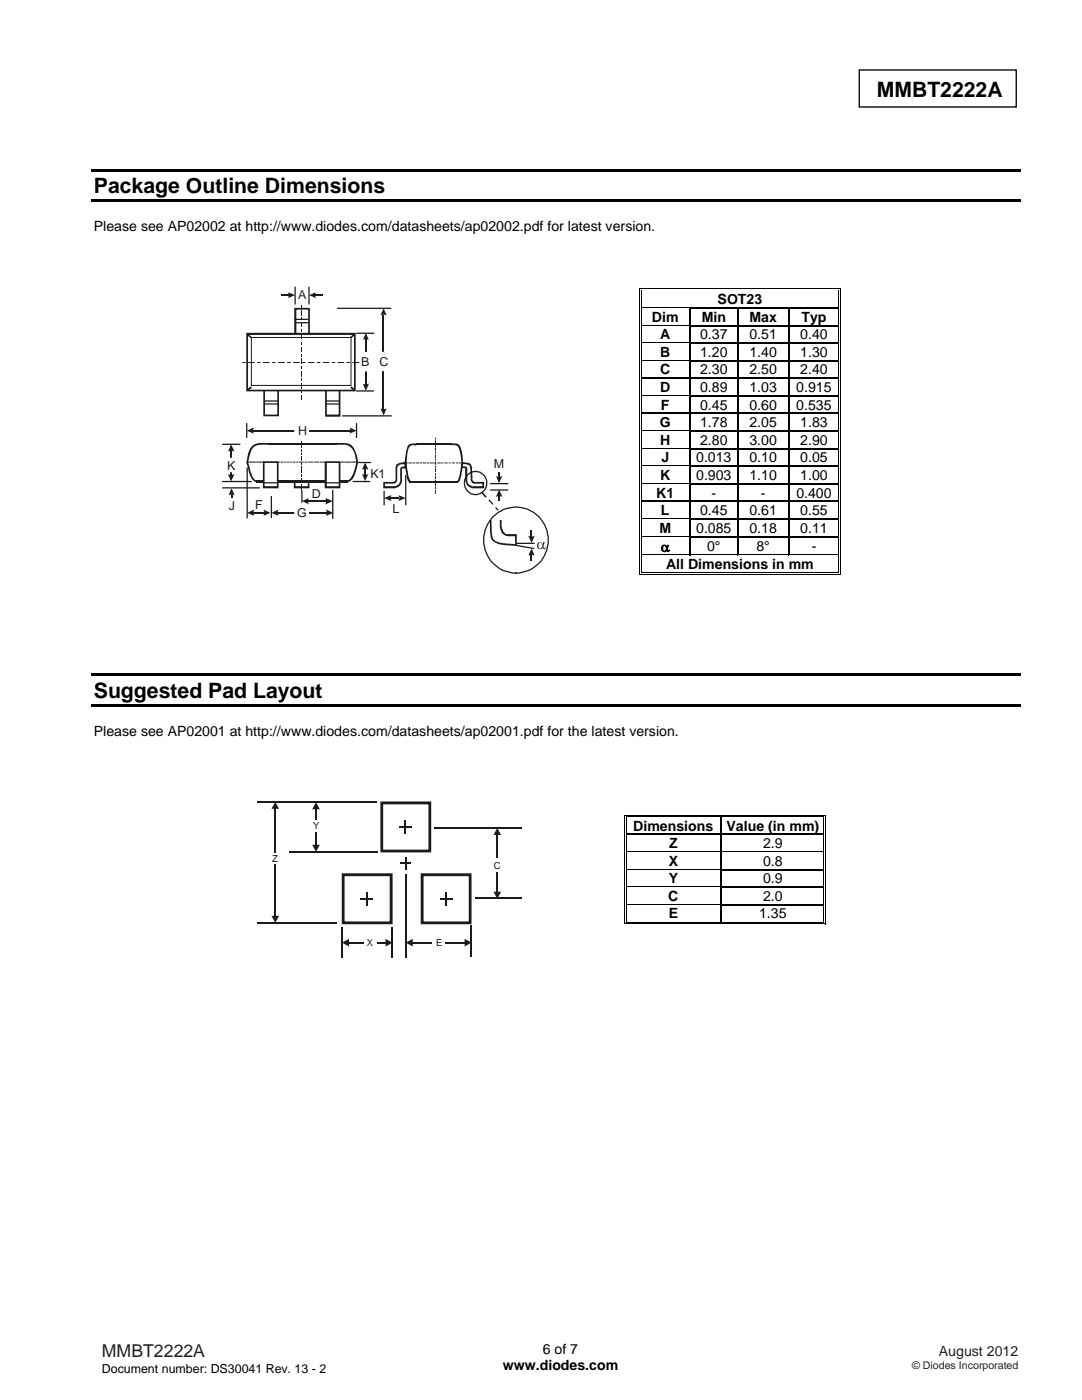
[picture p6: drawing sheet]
<svg xmlns="http://www.w3.org/2000/svg" width="216mm" height="279mm" viewBox="0 0 216 279" stroke-linecap="round" stroke-linejoin="round" font-family="sans-serif">
<path d="M171.4 14h31.4v7.4h-31.4z" fill="none" stroke="#000" stroke-width=".26"/>
<path d="M18.2 33.7h185.5v.5h-185.5zM18.2 39.8h185.5v.5h-185.5zM18.2 134.4h185.5v.6h-185.5zM18.2 140.5h185.5v.6h-185.5z" fill="#000"/>
<g fill="#fff">
<path d="M128.1 58.1h39.2v3.2h-39.2z"/>
<path d="M128.2 58.1h39v3.2h-39z"/>
</g>
<path d="M127.6 57.6h.1v.5h-.1zM127.6 57.6h.5v.1h-.5zM127.9 57.9h.2v.2h-.2z" fill="#000"/>
<path d="M128.1 57.6h39.2M128.1 58h39.2" fill="none" stroke="#000" stroke-width=".2"/>
<path d="M128.1 58.1h39.2z" fill="#fff"/>
<path d="M167.3 57.6h.5v.1h-.5zM167.3 57.9h.1v.2h-.1zM167.6 57.6h.2v.5h-.2z" fill="#000"/>
<path d="M127.7 58.1v3.2M128 58.1v3.2M167.3 58.1v3.2M167.7 58.1v3.2" fill="none" stroke="#000" stroke-width=".2"/>
<g fill="#fff">
<path d="M128.1 61.6h9.5v3.2h-9.5z"/>
<path d="M128.2 61.6h9.2v3.2h-9.2z"/>
</g>
<path d="M127.6 61.3h.1v.3h-.1zM127.9 61.3h.2v.3h-.2z" fill="#000"/>
<path d="M128.1 61.4h9.5" fill="none" stroke="#000" stroke-width=".25"/>
<path d="M128.1 61.6h9.5z" fill="#fff"/>
<path d="M137.6 61.3h.2v.3h-.2zM147.1 61.3h.2v.3h-.2zM157.2 61.3h.3v.3h-.3zM167.3 61.3h.1v.3h-.1zM167.6 61.3h.2v.3h-.2z" fill="#000"/>
<path d="M137.7 61.6v3.2M137.8 61.4h9.3M147.2 61.6v3.2M147.3 61.4h9.9M157.4 61.6v3.2M157.5 61.4h9.8" fill="none" stroke="#000" stroke-width=".25"/>
<path d="M127.7 61.6v3.2M128 61.6v3.2M167.3 61.6v3.2M167.7 61.6v3.2" fill="none" stroke="#000" stroke-width=".2"/>
<g fill="#fff">
<path d="M128.1 65.1h9.5v3.2h-9.5z"/>
<path d="M128.2 65.1h9.2v3.2h-9.2z"/>
</g>
<path d="M127.6 64.8h.1v.3h-.1zM127.9 64.8h.2v.3h-.2z" fill="#000"/>
<path d="M128.1 65h9.5" fill="none" stroke="#000" stroke-width=".25"/>
<path d="M128.1 65.1h9.5z" fill="#fff"/>
<path d="M137.6 64.8h.2v.3h-.2zM147.1 64.8h.2v.3h-.2zM157.2 64.8h.3v.3h-.3zM167.3 64.8h.1v.3h-.1zM167.6 64.8h.2v.3h-.2z" fill="#000"/>
<path d="M137.7 65.1v3.2M137.8 65h9.3M147.2 65.1v3.2M147.3 65h9.9M157.4 65.1v3.2M157.5 65h9.8" fill="none" stroke="#000" stroke-width=".25"/>
<path d="M127.7 65.1v3.2M128 65.1v3.2M167.3 65.1v3.2M167.7 65.1v3.2" fill="none" stroke="#000" stroke-width=".2"/>
<g fill="#fff">
<path d="M128.1 68.6h9.5v3.3h-9.5z"/>
<path d="M128.2 68.6h9.2v3.3h-9.2z"/>
</g>
<path d="M127.6 68.3h.1v.3h-.1zM127.9 68.3h.2v.3h-.2z" fill="#000"/>
<path d="M128.1 68.5h9.5" fill="none" stroke="#000" stroke-width=".25"/>
<path d="M128.1 68.6h9.5z" fill="#fff"/>
<path d="M137.6 68.3h.2v.3h-.2zM147.1 68.3h.2v.3h-.2zM157.2 68.3h.3v.3h-.3zM167.3 68.3h.1v.3h-.1zM167.6 68.3h.2v.3h-.2z" fill="#000"/>
<path d="M137.7 68.6v3.3M137.8 68.5h9.3M147.2 68.6v3.3M147.3 68.5h9.9M157.4 68.6v3.3M157.5 68.5h9.8" fill="none" stroke="#000" stroke-width=".25"/>
<path d="M127.7 68.6v3.3M128 68.6v3.3M167.3 68.6v3.3M167.7 68.6v3.3" fill="none" stroke="#000" stroke-width=".2"/>
<g fill="#fff">
<path d="M128.1 72.1h9.5v3.3h-9.5z"/>
<path d="M128.2 72.1h9.2v3.3h-9.2z"/>
</g>
<path d="M127.6 71.9h.1v.2h-.1zM127.9 71.9h.2v.2h-.2z" fill="#000"/>
<path d="M128.1 72h9.5" fill="none" stroke="#000" stroke-width=".25"/>
<path d="M128.1 72.1h9.5z" fill="#fff"/>
<path d="M137.6 71.9h.2v.2h-.2zM147.1 71.9h.2v.2h-.2zM157.2 71.9h.3v.2h-.3zM167.3 71.9h.1v.2h-.1zM167.6 71.9h.2v.2h-.2z" fill="#000"/>
<path d="M137.7 72.1v3.3M137.8 72h9.3M147.2 72.1v3.3M147.3 72h9.9M157.4 72.1v3.3M157.5 72h9.8" fill="none" stroke="#000" stroke-width=".25"/>
<path d="M127.7 72.1v3.3M128 72.1v3.3M167.3 72.1v3.3M167.7 72.1v3.3" fill="none" stroke="#000" stroke-width=".2"/>
<g fill="#fff">
<path d="M128.1 75.6h9.5v3.3h-9.5z"/>
<path d="M128.2 75.6h9.2v3.3h-9.2z"/>
</g>
<path d="M127.6 75.4h.1v.2h-.1zM127.9 75.4h.2v.2h-.2z" fill="#000"/>
<path d="M128.1 75.5h9.5" fill="none" stroke="#000" stroke-width=".25"/>
<path d="M128.1 75.6h9.5z" fill="#fff"/>
<path d="M137.6 75.4h.2v.2h-.2zM147.1 75.4h.2v.2h-.2zM157.2 75.4h.3v.2h-.3zM167.3 75.4h.1v.2h-.1zM167.6 75.4h.2v.2h-.2z" fill="#000"/>
<path d="M137.7 75.6v3.3M137.8 75.5h9.3M147.2 75.6v3.3M147.3 75.5h9.9M157.4 75.6v3.3M157.5 75.5h9.8" fill="none" stroke="#000" stroke-width=".25"/>
<path d="M127.7 75.6v3.3M128 75.6v3.3M167.3 75.6v3.3M167.7 75.6v3.3" fill="none" stroke="#000" stroke-width=".2"/>
<g fill="#fff">
<path d="M128.1 79.1h9.5v3.3h-9.5z"/>
<path d="M128.2 79.1h9.2v3.3h-9.2z"/>
</g>
<path d="M127.6 78.9h.1v.3h-.1zM127.9 78.9h.2v.3h-.2z" fill="#000"/>
<path d="M128.1 79h9.5" fill="none" stroke="#000" stroke-width=".25"/>
<path d="M128.1 79.1l9.5 .1z" fill="#fff"/>
<path d="M137.6 78.9h.2v.3h-.2zM147.1 78.9h.2v.3h-.2zM157.2 78.9h.3v.3h-.3zM167.3 78.9h.1v.3h-.1zM167.6 78.9h.2v.3h-.2z" fill="#000"/>
<path d="M137.7 79.2v3.2M137.8 79h9.3M147.2 79.2v3.2M147.3 79h9.9M157.4 79.2v3.2M157.5 79h9.8" fill="none" stroke="#000" stroke-width=".25"/>
<path d="M127.7 79.2v3.2M128 79.2v3.2M167.3 79.2v3.2M167.7 79.2v3.2" fill="none" stroke="#000" stroke-width=".2"/>
<g fill="#fff">
<path d="M128.1 82.7h9.5v3.2h-9.5z"/>
<path d="M128.2 82.7h9.2v3.2h-9.2z"/>
</g>
<path d="M127.6 82.4h.1v.3h-.1zM127.9 82.4h.2v.3h-.2z" fill="#000"/>
<path d="M128.1 82.5h9.5" fill="none" stroke="#000" stroke-width=".25"/>
<path d="M128.1 82.6l9.5 .1z" fill="#fff"/>
<path d="M137.6 82.4h.2v.3h-.2zM147.1 82.4h.2v.3h-.2zM157.2 82.4h.3v.3h-.3zM167.3 82.4h.1v.3h-.1zM167.6 82.4h.2v.3h-.2z" fill="#000"/>
<path d="M137.7 82.7v3.2M137.8 82.5h9.3M147.2 82.7v3.2M147.3 82.5h9.9M157.4 82.7v3.2M157.5 82.5h9.8" fill="none" stroke="#000" stroke-width=".25"/>
<path d="M127.7 82.7v3.2M128 82.7v3.2M167.3 82.7v3.2M167.7 82.7v3.2" fill="none" stroke="#000" stroke-width=".2"/>
<g fill="#fff">
<path d="M128.1 86.2h9.5v3.2h-9.5z"/>
<path d="M128.2 86.2h9.2v3.2h-9.2z"/>
</g>
<path d="M127.6 85.9h.1v.3h-.1zM127.9 85.9h.2v.3h-.2z" fill="#000"/>
<path d="M128.1 86h9.5" fill="none" stroke="#000" stroke-width=".25"/>
<path d="M128.1 86.1l9.5 .1z" fill="#fff"/>
<path d="M137.6 85.9h.2v.3h-.2zM147.1 85.9h.2v.3h-.2zM157.2 85.9h.3v.3h-.3zM167.3 85.9h.1v.3h-.1zM167.6 85.9h.2v.3h-.2z" fill="#000"/>
<path d="M137.7 86.2v3.2M137.8 86h9.3M147.2 86.2v3.2M147.3 86h9.9M157.4 86.2v3.2M157.5 86h9.8" fill="none" stroke="#000" stroke-width=".25"/>
<path d="M127.7 86.2v3.2M128 86.2v3.2M167.3 86.2v3.2M167.7 86.2v3.2" fill="none" stroke="#000" stroke-width=".2"/>
<g fill="#fff">
<path d="M128.1 89.7h9.5v3.2h-9.5z"/>
<path d="M128.2 89.7h9.2v3.2h-9.2z"/>
</g>
<path d="M127.6 89.4h.1v.3h-.1zM127.9 89.4h.2v.3h-.2z" fill="#000"/>
<path d="M128.1 89.5h9.5" fill="none" stroke="#000" stroke-width=".25"/>
<path d="M128.1 89.7h9.5z" fill="#fff"/>
<path d="M137.6 89.4h.2v.3h-.2zM147.1 89.4h.2v.3h-.2zM157.2 89.4h.3v.3h-.3zM167.3 89.4h.1v.3h-.1zM167.6 89.4h.2v.3h-.2z" fill="#000"/>
<path d="M137.7 89.7v3.2M137.8 89.5h9.3M147.2 89.7v3.2M147.3 89.5h9.9M157.4 89.7v3.2M157.5 89.5h9.8" fill="none" stroke="#000" stroke-width=".25"/>
<path d="M127.7 89.7v3.2M128 89.7v3.2M167.3 89.7v3.2M167.7 89.7v3.2" fill="none" stroke="#000" stroke-width=".2"/>
<g fill="#fff">
<path d="M128.1 93.2h9.5v3.2h-9.5z"/>
<path d="M128.2 93.2h9.2v3.2h-9.2z"/>
</g>
<path d="M127.6 92.9h.1v.3h-.1zM127.9 92.9h.2v.3h-.2z" fill="#000"/>
<path d="M128.1 93h9.5" fill="none" stroke="#000" stroke-width=".25"/>
<path d="M128.1 93.2h9.5z" fill="#fff"/>
<path d="M137.6 92.9h.2v.3h-.2zM147.1 92.9h.2v.3h-.2zM157.2 92.9h.3v.3h-.3zM167.3 92.9h.1v.3h-.1zM167.6 92.9h.2v.3h-.2z" fill="#000"/>
<path d="M137.7 93.2v3.2M137.8 93h9.3M147.2 93.2v3.2M147.3 93h9.9M157.4 93.2v3.2M157.5 93h9.8" fill="none" stroke="#000" stroke-width=".25"/>
<path d="M127.7 93.2v3.2M128 93.2v3.2M167.3 93.2v3.2M167.7 93.2v3.2" fill="none" stroke="#000" stroke-width=".2"/>
<g fill="#fff">
<path d="M128.1 96.7h9.5v3.2h-9.5z"/>
<path d="M128.2 96.7h9.2v3.2h-9.2z"/>
</g>
<path d="M127.6 96.4h.1v.3h-.1zM127.9 96.4h.2v.3h-.2z" fill="#000"/>
<path d="M128.1 96.6h9.5" fill="none" stroke="#000" stroke-width=".25"/>
<path d="M128.1 96.7h9.5z" fill="#fff"/>
<path d="M137.6 96.4h.2v.3h-.2zM147.1 96.4h.2v.3h-.2zM157.2 96.4h.3v.3h-.3zM167.3 96.4h.1v.3h-.1zM167.6 96.4h.2v.3h-.2z" fill="#000"/>
<path d="M137.7 96.7v3.2M137.8 96.6h9.3M147.2 96.7v3.2M147.3 96.6h9.9M157.4 96.7v3.2M157.5 96.6h9.8" fill="none" stroke="#000" stroke-width=".25"/>
<path d="M127.7 96.7v3.2M128 96.7v3.2M167.3 96.7v3.2M167.7 96.7v3.2" fill="none" stroke="#000" stroke-width=".2"/>
<g fill="#fff">
<path d="M128.1 100.2h9.5v3.2h-9.5z"/>
<path d="M128.2 100.2h9.2v3.2h-9.2z"/>
</g>
<path d="M127.6 99.9h.1v.3h-.1zM127.9 99.9h.2v.3h-.2z" fill="#000"/>
<path d="M128.1 100.1h9.5" fill="none" stroke="#000" stroke-width=".25"/>
<path d="M128.1 100.2h9.5z" fill="#fff"/>
<path d="M137.6 99.9h.2v.3h-.2zM147.1 99.9h.2v.3h-.2zM157.2 99.9h.3v.3h-.3zM167.3 99.9h.1v.3h-.1zM167.6 99.9h.2v.3h-.2z" fill="#000"/>
<path d="M137.7 100.2v3.2M137.8 100.1h9.3M147.2 100.2v3.2M147.3 100.1h9.9M157.4 100.2v3.2M157.5 100.1h9.8" fill="none" stroke="#000" stroke-width=".25"/>
<path d="M127.7 100.2v3.2M128 100.2v3.2M167.3 100.2v3.2M167.7 100.2v3.2" fill="none" stroke="#000" stroke-width=".2"/>
<g fill="#fff">
<path d="M128.1 103.7h9.5v3.3h-9.5z"/>
<path d="M128.2 103.7h9.2v3.3h-9.2z"/>
</g>
<path d="M127.6 103.4h.1v.3h-.1zM127.9 103.4h.2v.3h-.2z" fill="#000"/>
<path d="M128.1 103.6h9.5" fill="none" stroke="#000" stroke-width=".25"/>
<path d="M128.1 103.7h9.5z" fill="#fff"/>
<path d="M137.6 103.4h.2v.3h-.2zM147.1 103.4h.2v.3h-.2zM157.2 103.4h.3v.3h-.3zM167.3 103.4h.1v.3h-.1zM167.6 103.4h.2v.3h-.2z" fill="#000"/>
<path d="M137.7 103.7v3.3M137.8 103.6h9.3M147.2 103.7v3.3M147.3 103.6h9.9M157.4 103.7v3.3M157.5 103.6h9.8" fill="none" stroke="#000" stroke-width=".25"/>
<path d="M127.7 103.7v3.3M128 103.7v3.3M167.3 103.7v3.3M167.7 103.7v3.3" fill="none" stroke="#000" stroke-width=".2"/>
<g fill="#fff">
<path d="M128.1 107.2h9.5v3.5h-9.5z"/>
<path d="M128.2 107.2h9.2v3.5h-9.2z"/>
</g>
<path d="M127.6 107h.1v.2h-.1zM127.9 107h.2v.2h-.2z" fill="#000"/>
<path d="M128.1 107.1h9.5" fill="none" stroke="#000" stroke-width=".25"/>
<path d="M128.1 107.2h9.5z" fill="#fff"/>
<path d="M137.6 107h.2v.2h-.2zM147.1 107h.2v.2h-.2zM157.2 107h.3v.2h-.3zM167.3 107h.1v.2h-.1zM167.6 107h.2v.2h-.2z" fill="#000"/>
<path d="M137.7 107.2v3.5M137.8 107.1h9.3M147.2 107.2v3.5M147.3 107.1h9.9M157.4 107.2v3.5M157.5 107.1h9.8" fill="none" stroke="#000" stroke-width=".25"/>
<path d="M127.7 107.2v3.5M128 107.2v3.5M167.3 107.2v3.5M167.7 107.2v3.5" fill="none" stroke="#000" stroke-width=".2"/>
<g fill="#fff">
<path d="M128.1 110.9h39.2v3.3h-39.2z"/>
<path d="M128.2 110.9h39v3.3h-39z"/>
</g>
<path d="M127.6 110.7h.1v.3h-.1zM127.9 110.7h.2v.3h-.2z" fill="#000"/>
<path d="M128.1 110.8h9.5" fill="none" stroke="#000" stroke-width=".25"/>
<path d="M128.1 110.9l9.7 .1z" fill="#fff"/>
<path d="M137.6 110.8h9.5" fill="none" stroke="#000" stroke-width=".25"/>
<path d="M137.8 110.9l9.5 .1z" fill="#fff"/>
<path d="M147.1 110.8h10.1" fill="none" stroke="#000" stroke-width=".25"/>
<path d="M147.3 110.9l10.2 .1z" fill="#fff"/>
<path d="M157.2 110.8h10.1" fill="none" stroke="#000" stroke-width=".25"/>
<path d="M157.5 110.9l9.8 .1z" fill="#fff"/>
<path d="M127.6 114.6h.5v.1h-.5zM127.9 114.2h.2v.2h-.2zM167.3 110.7h.1v.3h-.1zM167.3 114.6h.5v.1h-.5zM167.3 114.2h.1v.2h-.1zM167.6 110.7h.2v.3h-.2zM167.6 114.2h.2v.5h-.2z" fill="#000"/>
<path d="M127.7 111v3.7M128 111v3.2M128.1 114.6h39.2M128.1 114.3h39.2M167.3 111v3.2M167.7 111v3.2" fill="none" stroke="#000" stroke-width=".2"/>
<g fill="#fff">
<path d="M125.1 163.2h18.7v3.2h-18.7z"/>
<path d="M125.6 163.2h17.6v3.2h-17.6z"/>
</g>
<path d="M124.6 162.6h.2v.6h-.2zM124.6 162.6h.5v.2h-.5zM124.9 163h.2v.2h-.2zM124.9 163h.2v.1h-.2z" fill="#000"/>
<path d="M125.1 162.7h18.7M125.1 163h18.7" fill="none" stroke="#000" stroke-width=".2"/>
<path d="M125.1 163.1l18.7 .1z" fill="#fff"/>
<path d="M143.8 163.1l.2 .1zM143.8 162.6h.5v.2h-.5zM143.8 163h.5v.1h-.5zM164.3 162.6h.5v.2h-.5zM164.3 163h.2v.2h-.2zM164.3 163h.2v.1h-.2zM164.6 162.6h.2v.6h-.2z" fill="#000"/>
<path d="M124.7 163.2v3.2M125 163.2v3.2M144.3 162.7h20M144.3 163h20M164.4 163.2v3.2M164.7 163.2v3.2" fill="none" stroke="#000" stroke-width=".2"/>
<path d="M143.9 163.2v3.2" fill="none" stroke="#000" stroke-width=".25"/>
<g fill="#fff">
<path d="M125.1 166.7h18.7v3.2h-18.7z"/>
<path d="M125.6 166.7h17.6v3.2h-17.6z"/>
<path d="M144 166.7h20.3v3.2h-20.3z"/>
<path d="M144.6 166.7h19.2v3.2h-19.2z"/>
</g>
<path d="M124.6 166.4h.2v.3h-.2zM124.9 166.4h.2v.3h-.2z" fill="#000"/>
<path d="M125.1 166.5h18.7" fill="none" stroke="#000" stroke-width=".25"/>
<path d="M125.1 166.7h18.7z" fill="#fff"/>
<path d="M143.8 166.4h.2v.3h-.2z" fill="#000"/>
<path d="M144 166.5h20.3" fill="none" stroke="#000" stroke-width=".25"/>
<path d="M144 166.7h20.3z" fill="#fff"/>
<path d="M164.3 166.4h.2v.3h-.2zM164.6 166.4h.2v.3h-.2z" fill="#000"/>
<path d="M124.7 166.7v3.2M125 166.7v3.2M164.4 166.7v3.2M164.7 166.7v3.2" fill="none" stroke="#000" stroke-width=".2"/>
<path d="M143.9 166.7v3.2" fill="none" stroke="#000" stroke-width=".25"/>
<g fill="#fff">
<path d="M125.1 170.2h18.7v3.2h-18.7z"/>
<path d="M125.6 170.2h17.6v3.2h-17.6z"/>
<path d="M144 170.2h20.3v3.2h-20.3z"/>
<path d="M144.6 170.2h19.2v3.2h-19.2z"/>
</g>
<path d="M124.6 169.9h.2v.3h-.2zM124.9 169.9h.2v.3h-.2z" fill="#000"/>
<path d="M125.1 170h18.7" fill="none" stroke="#000" stroke-width=".25"/>
<path d="M125.1 170.2h18.7z" fill="#fff"/>
<path d="M143.8 169.9h.2v.3h-.2z" fill="#000"/>
<path d="M144 170h20.3" fill="none" stroke="#000" stroke-width=".25"/>
<path d="M144 170.2h20.3z" fill="#fff"/>
<path d="M164.3 169.9h.2v.3h-.2zM164.6 169.9h.2v.3h-.2z" fill="#000"/>
<path d="M124.7 170.2v3.2M125 170.2v3.2M164.4 170.2v3.2M164.7 170.2v3.2" fill="none" stroke="#000" stroke-width=".2"/>
<path d="M143.9 170.2v3.2" fill="none" stroke="#000" stroke-width=".25"/>
<g fill="#fff">
<path d="M125.1 173.7h18.7v3.2h-18.7z"/>
<path d="M125.6 173.7h17.6v3.2h-17.6z"/>
</g>
<path d="M124.6 173.4h.2v.3h-.2zM124.9 173.4h.2v.3h-.2z" fill="#000"/>
<path d="M125.1 173.5h18.7" fill="none" stroke="#000" stroke-width=".25"/>
<path d="M125.1 173.7h18.7z" fill="#fff"/>
<path d="M143.8 173.4h.2v.3h-.2zM164.3 173.4h.2v.3h-.2zM164.6 173.4h.2v.3h-.2z" fill="#000"/>
<path d="M143.9 173.7v3.2M144 173.5h20.3" fill="none" stroke="#000" stroke-width=".25"/>
<path d="M124.7 173.7v3.2M125 173.7v3.2M164.4 173.7v3.2M164.7 173.7v3.2" fill="none" stroke="#000" stroke-width=".2"/>
<g fill="#fff">
<path d="M125.1 177.2h18.7v3.2h-18.7z"/>
<path d="M125.6 177.2h17.6v3.2h-17.6z"/>
</g>
<path d="M124.6 176.9h.2v.3h-.2zM124.9 176.9h.2v.3h-.2z" fill="#000"/>
<path d="M125.1 177.1h18.7" fill="none" stroke="#000" stroke-width=".25"/>
<path d="M125.1 177.2h18.7z" fill="#fff"/>
<path d="M143.8 176.9h.2v.3h-.2zM164.3 176.9h.2v.3h-.2zM164.6 176.9h.2v.3h-.2z" fill="#000"/>
<path d="M143.9 177.2v3.2M144 177.1h20.3" fill="none" stroke="#000" stroke-width=".25"/>
<path d="M124.7 177.2v3.2M125 177.2v3.2M164.4 177.2v3.2M164.7 177.2v3.2" fill="none" stroke="#000" stroke-width=".2"/>
<g fill="#fff">
<path d="M125.1 180.7h18.7v3.3h-18.7z"/>
<path d="M125.6 180.7h17.6v3.3h-17.6z"/>
</g>
<path d="M124.6 180.4h.2v.3h-.2zM124.9 180.4h.2v.3h-.2z" fill="#000"/>
<path d="M125.1 180.6h18.7" fill="none" stroke="#000" stroke-width=".25"/>
<path d="M125.1 180.7h18.7z" fill="#fff"/>
<path d="M124.6 184.3h.5v.2h-.5zM124.9 184h.2v.1h-.2zM143.8 180.4h.2v.3h-.2zM143.8 184h.5v.1h-.5zM164.3 180.4h.2v.3h-.2zM164.3 184.3h.5v.2h-.5zM164.3 184h.2v.1h-.2zM164.6 180.4h.2v.3h-.2zM164.6 184h.2v.5h-.2z" fill="#000"/>
<path d="M143.9 180.7v3.3M144 180.6h20.3" fill="none" stroke="#000" stroke-width=".25"/>
<path d="M124.7 180.7v3.8M125 180.7v3.3M125.1 184.4h39.2M125.1 184.1h18.7M144.3 184.1h20M164.4 180.7v3.3M164.7 180.7v3.3" fill="none" stroke="#000" stroke-width=".2"/>
<path d="M58.8 96h2.8v1.3h-2.8z" fill="#fff"/>
<path d="M58.8 97h2.8v.5h-2.8zM61.6 97.3h.1v.2h-.1zM61.4 96h.3v1.3h-.3zM61.6 95.8h.1v.2h-.1zM58.8 95.8h2.8v.5h-2.8zM58.6 95.8h.2v.2h-.2zM58.6 96h.4v1.3h-.4zM58.6 97.3h.2v.2h-.2z" fill="#1f1a17"/>
<path d="M51.1 96.1h18.3" fill="none" stroke="#1f1a17" stroke-width=".42"/>
<path d="M49.2 84.5v2.8M71.1 84.5v2.8" fill="none" stroke="#1f1a17" stroke-width=".25"/>
<path d="M49.2 86l1.5-.7-.2 .3v.6l.2 .4z" fill-rule="evenodd" fill="#1f1a17"/>
<path d="M50.5 85.9h19.5" fill="none" stroke="#1f1a17" stroke-width=".25"/>
<path d="M69.7 85.3l1.4 .7-1.4 .6 .2-.3v-.8z" fill-rule="evenodd" fill="#1f1a17"/>
<path d="M97.9 97.8h3.4" fill="none" stroke="#1f1a17" stroke-width=".25"/>
<g fill="#1f1a17">
<path d="M99.5 94.2h.2v1h-.2z"/>
<path d="M46.1 98.6h.3v.7h-.3z"/>
</g>
<g fill="#1f1a17">
<path d="M99 95l.3 .2h.6l.3-.2-.6 1.4z" fill-rule="evenodd"/>
<path d="M46.2 97.5l.7 1.4-.3-.2h-.8l-.2 .2z" fill-rule="evenodd"/>
</g>
<path d="M58.9 57.3v3.4M61.7 57.3v3.4M97.9 96.5h3.4" fill="none" stroke="#1f1a17" stroke-width=".25"/>
<g fill="#1f1a17">
<path d="M57.4 58.3l1.5 .6-1.5 .6 .2-.3z" fill-rule="evenodd"/>
<path d="M61.7 58.9l1.4-.6-.2 .3v.6l.2 .3z" fill-rule="evenodd"/>
</g>
<g fill="#1f1a17">
<path d="M56.2 58.7h1.4v.3h-1.4z"/>
<path d="M62.8 58.7h1.6v.3h-1.6z"/>
</g>
<path d="M67.3 61.5h10.7M71.1 66.5h3.5M71.1 78h3.4M44.4 88.7h3.5M44.4 96.1h5.8M44.4 97.4h7.4M68.3 83h9.8" fill="none" stroke="#1f1a17" stroke-width=".25"/>
<path d="M73 66.4l.6 1.5-.3-.2-.9 .2z" fill-rule="evenodd" fill="#1f1a17"/>
<path d="M73 67.7v9.1" fill="none" stroke="#1f1a17" stroke-width=".25"/>
<g fill="#1f1a17">
<path d="M72.4 76.6h.1a.97 .97 0 0 0 1.1 0l-.6 1.4z" fill-rule="evenodd"/>
<path d="M46.1 88.7l.7 1.4-.4-.2-.9 .2z" fill-rule="evenodd"/>
</g>
<path d="M46.1 89.9v4.9" fill="none" stroke="#1f1a17" stroke-width=".25"/>
<g fill="#1f1a17">
<path d="M45.5 94.7h1.3l-.7 1.4z" fill-rule="evenodd"/>
<path d="M76.6 61.5l.6 1.5-.4-.2h-.6l-.3 .2z" fill-rule="evenodd"/>
</g>
<path d="M76.5 62.8v18.9" fill="none" stroke="#1f1a17" stroke-width=".25"/>
<g fill="#1f1a17">
<path d="M75.9 81.5l.2 .1h.8l.3-.1-.6 1.4z" fill-rule="evenodd"/>
<path d="M76.6 99.4l1.5-.6v1.2z" fill-rule="evenodd"/>
<path d="M79.5 98.8l1.5 .6-1.5 .6a1.05 1.05 0 0 0 0-1.2z" fill-rule="evenodd"/>
<path d="M60.2 100l1.5-.6-.2 .3v.6l.2 .4z" fill-rule="evenodd"/>
</g>
<path d="M77.9 99.2h1.8v.3h-1.8z" fill="#1f1a17"/>
<path d="M61.4 100h3.7" fill="none" stroke="#1f1a17" stroke-width=".25"/>
<g fill="#1f1a17">
<path d="M65 99.4l1.4 .6-1.4 .7z" fill-rule="evenodd"/>
<path d="M49.3 102.4l1.5-.7-.2 .3v.6l.2 .4z" fill-rule="evenodd"/>
</g>
<path d="M50.5 102.3h2.2" fill="none" stroke="#1f1a17" stroke-width=".25"/>
<path d="M52.5 101.7l1.5 .7-1.5 .6 .2-.4v-.6z" fill-rule="evenodd" fill="#1f1a17"/>
<path d="M76.6 98v2.8M81 94.9v5.9" fill="none" stroke="#1f1a17" stroke-width=".25"/>
<path d="M71.1 70.4h3.4v3.6h-3.4z" fill="#fff"/>
<path d="M71.1 70.4h3.4v3.6h-3.4z" fill="none" stroke="#fff" stroke-width=".2"/>
<path d="M44.4 91.5h3.5v2.6h-3.5z" fill="#fff"/>
<path d="M44.4 91.5h3.5v2.6h-3.5z" fill="none" stroke="#fff" stroke-width=".2"/>
<path d="M74.8 70.3h3.5v3.7h-3.5z" fill="#fff"/>
<path d="M74.8 70.3h3.5v3.7h-3.5z" fill="none" stroke="#fff" stroke-width=".2"/>
<path d="M58.8 84.5h2.8v2.8h-2.8z" fill="#fff"/>
<path d="M58.8 84.5h2.8v2.8h-2.8z" fill="none" stroke="#fff" stroke-width=".2"/>
<path d="M52.6 92.2h2.8v5.1h-2.8z" fill="#fff"/>
<path d="M52.6 97h2.8v.5h-2.8zM55.4 97.3h.2v.2h-.2zM55.2 92.2h.4v5.1h-.4zM55.4 92.1h.2v.1h-.2zM52.6 92.1h2.8v.3h-2.8zM52.5 92.1h.1v.1h-.1zM52.5 92.2h.3v5.1h-.3zM52.5 97.3h.1v.2h-.1z" fill="#1f1a17"/>
<path d="M65 92.2h2.8v5.1h-2.8z" fill="#fff"/>
<path d="M65 97h2.8v.5h-2.8zM67.8 97.3h.1v.2h-.1zM67.6 92.2h.3v5.1h-.3zM67.8 92.1h.1v.1h-.1zM65 92.1h2.8v.3h-2.8zM64.8 92.1h.2v.1h-.2zM64.8 92.2h.4v5.1h-.4zM64.8 97.3h.2v.2h-.2z" fill="#1f1a17"/>
<path d="M79.3 92.8l.4-.2 1.2-.2 .1 .8-.9 .1-.1 .2v1.2a2.47 2.47 0 0 1-.6 2.3l-.6 .3h-2.2v-.9l2.2-.1 .3-.8v-2.3z" fill-rule="evenodd" fill="#fff"/>
<path d="M79.1 92.7l.4-.2 1.2-.3 .1 .4a1.19 1.19 0 0 0-1.5 .7l-.4-.1zM80.7 92.2h.2l.1 .4h-.2zM80.9 92.2l.2 .2h-.2zM80.7 92.4h.4v.8l-.3 .1zM81 93.2h.1l-.1 .3zM81 93.1v.4zM81 93.1v.1zM80.7 93.1h.3v.4h-.3zM80.4 93.2l.3-.1v.4h-.2zM80.4 93.3l.1 .2zM80 93.2h.4l.1 .3h-.6zM80 93.5h.2zM79.9 93.5h.3v2.2h-.3zM79.9 95.7h.3l-.2 .9-.3-.2zM78.7 97.1l1-.7 .3 .2a1.6 1.6 0 0 1-1.2 .9zM78.8 97.3v.2zM76.6 97h2.2v.5h-2.2zM76.5 97.3h.1v.2h-.1zM76.5 96.4h.3v.9h-.3zM76.5 96.2h.1v.2h-.1zM76.6 96.2h1.8v.3h-1.8zM78.9 95.5h.4l-.3 .9-.6 .1v-.3a.57 .57 0 0 0 .5-.7zM78.9 95.3h.4v.2h-.4zM78.9 95.3h.2zM78.9 95.1h.4v.2h-.4zM78.9 93.2h.4v1.9h-.4zM78.9 93.2h.2z" fill="#1f1a17"/>
<path d="M49.3 93.4v10M52.7 96.4h2.7M60.2 97.9v2.3M65 96.4h2.7" fill="none" stroke="#1f1a17" stroke-width=".25"/>
<path d="M92.3 92.4a1.66 1.66 0 0 1 1.6 .6l.3 3.1 .5 .3h1.7v.9h-2.1l-.4-.2a1.25 1.25 0 0 1-.9-1.4v-2.2l-.3-.3h-.6z" fill-rule="evenodd" fill="#fff"/>
<g fill="#1f1a17">
<path d="M99.5 99h.2v1h-.2z"/>
<path d="M92.3 92.2l1.3 .2a.95 .95 0 0 1 .6 .8l-.4 .1-.1-.2a1.56 1.56 0 0 0-1.4-.5zM92.3 92.2v.4zM92.1 92.2h.2v.2h-.2zM92.1 92.4h.4l-.2 .8h-.3zM92 93.2h.1v.1h-.1zM92.2 93l-.1 .3zM92.2 93l.3 .1-.1 .3-.3-.1zM92.5 93.1a.63 .63 0 0 1 .7 .4l-.8-.1zM93 93.5h.2zM92.8 93.5h.4v2.2h-.4zM92.8 95.7h.4l.1 .7-.2 .2zM93.1 96.6l.2-.2 1 .7v.4a1.6 1.6 0 0 1-1.2-.9zM94.3 97.3v.2zM94.3 97h2.1v.5h-2.1zM96.4 97.3h.2v.2h-.2zM96.3 96.4h.3v.9h-.3zM96.4 96.2h.2v.2h-.2zM94.7 96.2h1.7v.3h-1.7zM93.9 95.5h.4a.58 .58 0 0 0 .4 .7v.3l-.5-.1zM93.9 95.3h.4v.2h-.4zM94.1 95.3h.2zM93.9 95.1h.4v.2h-.4zM94.1 95.1h.2zM93.8 93.2h.4l.1 1.9h-.4zM94 93.2h.2z"/>
<path d="M59 66.5h2.7v.3h-2.7zM61.7 66.7h.1v.1h-.1zM61.5 61.6h.3v5.1h-.3zM61.7 61.4h.1v.2h-.1zM59 61.4h2.7v.4h-2.7zM58.7 61.4h.3v.2h-.3zM58.7 61.6h.4v5.1h-.4zM58.7 66.7h.3v.1h-.3z"/>
<path d="M52.7 82.7h2.8v.4h-2.8zM55.5 82.9h.2v.2h-.2zM55.3 77.9h.4v5h-.4zM55.5 77.7h.2v.2h-.2zM52.7 77.7h2.8v.3h-2.8zM52.5 77.7h.2v.2h-.2zM52.5 77.9h.4v5h-.4zM52.5 82.9h.2v.2h-.2z"/>
<path d="M65 82.7h2.8v.5h-2.8zM67.8 83h.1v.2h-.1zM67.6 77.9h.3v5.1h-.3zM67.8 77.7h.1v.2h-.1zM65 77.7h2.8v.3h-2.8zM64.9 77.7h.1v.2h-.1zM64.9 77.9h.3v5.1h-.3zM64.9 83h.1v.2h-.1z"/>
</g>
<path d="M99.6 97.7l.6 1.4-.4-.1-.8 .1z" fill-rule="evenodd" fill="#1f1a17"/>
<path d="M53.5 88.6h13.7" fill="none" stroke="#1f1a17" stroke-width=".34"/>
<g fill="#1f1a17">
<path d="M50.2 95.4l.2-.1 .4 .5h.5v.5a1.57 1.57 0 0 1-1.1-.9zM49.1 92.3l.4-.1 .9 3.1-.2 .1-.5-1.2z"/>
<path d="M69.3 95.8h.2l.6-.6 .4 .2-.9 .8-.3 .1zM71.1 92.1l.4 .1-.5 2-.5 1.2-.4-.2 .5-1.1z"/>
<path d="M52.7 88.4h.9v.4h-.9zM50.4 89a2.93 2.93 0 0 1 2.3-.6v.4a2.24 2.24 0 0 0-2.8 1.8l-.4 1.8h-.4a5.6 5.6 0 0 1 1.3-3.4z"/>
<path d="M66.8 88.4v.4zM66.8 88.4h1v.4h-1zM67.8 88.4a2.81 2.81 0 0 1 2.7 .9 7.7 7.7 0 0 1 1 3h-.4a4.8 4.8 0 0 0-1.2-3.1 2.53 2.53 0 0 0-2.1-.4z"/>
</g>
<path d="M83.1 88.7h7" fill="none" stroke="#1f1a17" stroke-width=".34"/>
<g fill="#1f1a17">
<path d="M81.2 95.5l.4-.1 .4 .6-.1 .4-.3-.2zM80.7 92.4l.4-.1 .5 3.1-.4 .1z"/>
<path d="M91.5 95.3l.4 .1a1.03 1.03 0 0 1-.6 1l-.1-.4zM92.1 92.3h.3l-.5 3.1-.4-.1z"/>
<path d="M82.6 88.5h.5l.1 .3h-.6zM81.6 88.7l1-.2v.3a1.22 1.22 0 0 0-1.3 1.5l-.2 2.1h-.4l.2-1.3a4.2 4.2 0 0 1 .7-2.4z"/>
<path d="M90 88.5h.5v.3h-.6zM90.5 88.5a1.35 1.35 0 0 1 1.6 1.5l.3 2.3h-.3a6.7 6.7 0 0 0-.8-3.3l-.8-.2z"/>
</g>
<path d="M81.6 96.2h9.7" fill="none" stroke="#1f1a17" stroke-width=".34"/>
<path d="M103 108.9l3.5 .6M103.1 108.4h3.5" fill="none" stroke="#1f1a17" stroke-width=".25"/>
<path d="M107.5 108.2h.5l.3 .4 .2-.4h.2l-.2 1.1 .2 .2 .2-.3v.2l-.3 .2-.2-.1v-.3l-.1 .2a.61 .61 0 0 1-.6 .2 .61 .61 0 0 1-.5-.5v-.5zM107.6 108.3l-.2 .8a.34 .34 0 0 0 .3 .4 .34 .34 0 0 0 .4-.3l.2-.4a.57 .57 0 0 0-.7-.5z" fill-rule="evenodd" fill="#1f1a17"/>
<path d="M97.9 102.8h1.5a1.13 1.13 0 0 1 .5 1.1 2.64 2.64 0 0 0 1 2.9h2.1v2l-2.4-.2a2.3 2.3 0 0 1-2.6-2.3z" fill-rule="evenodd" fill="#fff"/>
<path d="M98.9 102.6h.5a.76 .76 0 0 1 .6 .9l.1 .4h-.4l-.2-.9h-.6zM97.9 102.6h1v.4h-1zM97.7 102.6h.2v.2h-.2zM97.7 102.8h.3l.1 3.5h-.3zM98 106.3h.1zM97.8 106.3h.3l.2 1-.3 .1zM98 107.4l.3-.1a1.63 1.63 0 0 0 1.4 1l1 .1-.1 .4-1-.2a2.15 2.15 0 0 1-1.6-1.2zM100.6 108.6v.2zM100.7 108.4l2.3 .2v.3l-2.4-.1zM103 108.8h.1v.1h-.1zM102.8 106.8h.3v2h-.3zM103 106.6h.1v.2h-.1zM101.4 106.6h1.6v.4h-1.6zM100 106l.3-.2a1.03 1.03 0 0 0 1.1 .8v.4a1.61 1.61 0 0 1-1.4-1zM99.7 104.1h.4v1l.2 .7-.3 .2-.3-.8zM99.9 104.1h.2zM99.7 103.9h.4v.2h-.4zM99.9 103.9h.2z" fill="#1f1a17"/>
<path d="M97.4 102.1h2.9v1.6h-2.9z" fill="#fff"/>
<g fill="#1f1a17">
<path d="M105.4 106.9l.4 .2 .9-.2-.6 1.5z" fill-rule="evenodd"/>
<path d="M106.1 109.5l.6 1.4-.4-.2h-.6l-.3 .2z" fill-rule="evenodd"/>
</g>
<g fill="#1f1a17">
<path d="M105.9 105.8h.3v1.3h-.3z"/>
<path d="M105.9 110.7h.3v1.3h-.3z"/>
</g>
<g fill="#131516">
<path d="M96 98.3l.3-.2 .8 1-.2 .2z"/>
<path d="M97.5 99.8l.1-.1 .9 .9-.2 .2z"/>
<path d="M98.8 101.3l.2-.1 .5 .6-.2 .1z"/>
</g>
<path d="M93.3 94.7a2.27 2.27 0 0 1 3.3 .2 2.27 2.27 0 0 1-.3 3.3 2.27 2.27 0 0 1-3.3-.6 2.34 2.34 0 0 1 .3-2.9zM98.4 103.1a6.4 6.4 0 0 1 7.7-1.1 6.4 6.4 0 0 1 3.1 7.1 6.4 6.4 0 0 1-6.6 5.3 6.4 6.4 0 0 1-6.1-6 6.6 6.6 0 0 1 1.9-5.3z" fill="none" stroke="#1f1a17" stroke-width=".25"/>
<g fill="none" stroke="#24211d" stroke-width=".2">
<path d="M55.6 92.2h.2M56.1 92.2h.4M56.8 92.2h.2M57.3 92.2h.4M58 92.2h.2M58.5 92.2h.4M59.1 92.2h.3M59.6 92.2h.5M60.3 92.2h.3M60.8 92.2h.4M61.5 92.2h.2M61.9 92.2h.5"/>
<path d="M62.7 92.2h.2M63.1 92.2h.5M63.9 92.2h.2M64.3 92.2h.5M67.7 92.2h.1M67.9 92.2h.2M68.2 92.2h.1M68.3 92.2h.2M68.6 92.2h.1M68.8 92.2h.2M69.1 92.2h.1M69.3 92.2h.1"/>
<path d="M69.5 92.2h.1M69.7 92.2h.2M70 92.2h.1M70.2 92.2h.2M70.5 92.2h.1M70.6 92.2h.2M70.9 92.2h.2M71.1 92.2h.2M81 92.4h.3M81.6 92.4h.5M82.4 92.4h.3M83 92.4h.6"/>
<path d="M83.8 92.4h.4M84.4 92.4h.6M85.3 92.4h.3M85.9 92.4h.6M86.7 92.4h.3M87.3 92.4h.6M88.2 92.4h.2M88.8 92.4h.5M89.6 92.4h.3M90.2 92.4h.5M91 92.4h.3M91.5 92.4h.6"/>
</g>
<path d="M54.1 102.4l1.5-.7-.2 .3v.6l.2 .4z" fill-rule="evenodd" fill="#1f1a17"/>
<path d="M55.3 102.3h9.9" fill="none" stroke="#1f1a17" stroke-width=".25"/>
<path d="M65 101.7l1.5 .7-1.5 .6 .2-.5z" fill-rule="evenodd" fill="#1f1a17"/>
<path d="M54.1 99.1v4.2M66.4 97.9v5.6" fill="none" stroke="#1f1a17" stroke-width=".25"/>
<path d="M58.8 101h2.8v2.8h-2.8z" fill="#fff"/>
<path d="M58.8 101h2.8v2.8h-2.8z" fill="none" stroke="#fff" stroke-width=".2"/>
<g fill="#1f1a17">
<path d="M60.2 88h.1v.2h-.1z"/>
<path d="M60.2 88.4h.1v.5h-.1z"/>
<path d="M60.2 89.2h.1v.2h-.1z"/>
<path d="M60.2 89.7h.1v.5h-.1z"/>
<path d="M60.2 90.4h.1v.3h-.1z"/>
<path d="M60.2 91h.1v.5h-.1z"/>
<path d="M60.2 91.7h.1v.3h-.1z"/>
<path d="M60.2 92.2h.1v.5h-.1z"/>
<path d="M60.2 93h.1v.2h-.1z"/>
<path d="M60.2 93.5h.1v.5h-.1z"/>
<path d="M60.2 94.1h.1v.3h-.1z"/>
<path d="M60.2 94.7h.1v.5h-.1z"/>
<path d="M60.2 95.4h.1v.3h-.1z"/>
<path d="M60.2 95.9h.1v.5h-.1z"/>
<path d="M60.2 96.7h.1v.2h-.1z"/>
<path d="M60.2 97.2h.1v.5h-.1z"/>
</g>
<g fill="none" stroke="#24211d" stroke-width=".2">
<path d="M49.3 92.2h.1M49.5 92.2h.2M49.7 92.2h.1M49.9 92.2h.2M50.2 92.2h.1M50.3 92.2h.2M50.6 92.2h.1M50.8 92.2h.1M51 92.2h.1M51.2 92.2h.2M51.4 92.2h.1M51.6 92.2h.3"/>
<path d="M51.9 92.2h.1M52.1 92.2h.2M52.4 92.2h.1M52.5 92.2h.2M86.9 87.4v.3M86.9 87.9v.6M86.9 88.8v.3M86.9 89.3v.6M86.9 90.2v.2M86.9 90.8v.6M86.9 91.6v.3M86.9 92.2v.5"/>
<path d="M86.9 93.1v.2M86.9 93.6v.5M86.9 94.5v.2M86.9 95v.6M86.9 95.8v.4M86.9 96.4v.6M86.9 97.3v.2M86.9 97.9v.6"/>
</g>
<path d="M49.3 66.7h21.5v11.2h-21.5z" fill="#fff"/>
<path d="M49.1 66.7h.4v11.2h-.4zM49.1 66.4h.2v.3h-.2zM49.3 66.4h21.5v.4h-21.5zM70.8 66.4h.2v.3h-.2zM70.6 66.7h.4v11.2h-.4zM70.8 77.9h.2v.2h-.2zM49.3 77.8h21.5v.3h-21.5zM49.1 77.9h.2v.2h-.2z" fill="#1f1a17"/>
<path d="M50.2 67.4h19.8v9.5h-19.8z" fill="#fff"/>
<path d="M50.2 67.4h19.8v9.5h-19.8zM50.2 76.9h.1" fill="none" stroke="#1f1a17" stroke-width=".2"/>
<g fill="#1f1a17">
<path d="M69.9 67.3l.8-.8 .2 .3-.8 .7z"/>
<path d="M70.1 77.1l.8 .7-.2 .2-.8-.6z"/>
<path d="M49.1 77.8l1-.7 .1 .3-.8 .6z"/>
<path d="M49.4 66.5l.8 .8-.1 .2-1-.7z"/>
</g>
<g fill="none" stroke="#24211d" stroke-width=".2">
<path d="M48.4 72.3h.6M49.6 72.3h1.2M51.4 72.3h.5M52.5 72.3h1.2M54.3 72.3h.6M55.5 72.3h1.3M57.4 72.3h.6M58.5 72.3h1.2M60.3 72.3h.6M61.5 72.3h1.2M63.3 72.3h.6M64.5 72.3h1.1"/>
<path d="M66.2 72.3h.6M67.4 72.3h1.2M69.2 72.3h.6M70.4 72.3h1.2"/>
</g>
<g fill="#1f1a17">
<path d="M60.2 60.9h.1v.5h-.1z"/>
<path d="M60.2 61.9h.1v1h-.1z"/>
<path d="M60.2 63.4h.1v.4h-.1z"/>
<path d="M60.2 64.3h.1v1h-.1z"/>
<path d="M60.2 65.7h.1v.6h-.1z"/>
<path d="M60.2 66.8h.1v.9h-.1z"/>
<path d="M60.2 68.2h.1v.5h-.1z"/>
<path d="M60.2 69.2h.1v.9h-.1z"/>
<path d="M60.2 70.7h.1v.5h-.1z"/>
<path d="M60.2 71.6h.1v1h-.1z"/>
<path d="M60.2 73.1h.1v.4h-.1z"/>
<path d="M60.2 74h.1v1.1h-.1z"/>
<path d="M60.2 75.5h.1v.5h-.1z"/>
<path d="M60.2 76.5h.1v1h-.1z"/>
<path d="M60.2 77.9h.1v.5h-.1z"/>
<path d="M60.2 79h.1v.9h-.1z"/>
</g>
<path d="M58.8 64.4h2.7M58.8 63.7h2.7M52.9 80.6h2.6M52.9 80h2.6M65 80.6h2.8M65 80h2.8M70.5 96.1h3.3M71.6 92.3h2.3" fill="none" stroke="#1f1a17" stroke-width=".25"/>
<g fill="#1f1a17">
<path d="M72.8 92.3l.7 1.4-.4-.1-.9 .1z" fill-rule="evenodd"/>
<path d="M72.2 94.6l.4 .1h.6l.3-.1-.7 1.4z" fill-rule="evenodd"/>
</g>
<path d="M72.7 93.6h.3v1.2h-.3z" fill="#1f1a17"/>
<path d="M86.6 165.3h17.4M94.8 179.3h9.2" fill="none" stroke="#1f1a17" stroke-width=".28"/>
<path d="M99.2 165.2l.8 1.4h-1.5l.7-1.4 .8 1.4z" fill-rule="evenodd" fill="#1f1a17"/>
<path d="M99.2 166.5v11.6" fill="none" stroke="#1f1a17" stroke-width=".28"/>
<path d="M98.5 178h1.5l-.8 1.4 .8-1.4-.8 1.4z" fill-rule="evenodd" fill="#1f1a17"/>
<path d="M81 171.1v2.4M68.2 185v6.1M78.3 184.9v6.2M94 184.6v6.2" fill="none" stroke="#1f1a17" stroke-width=".28"/>
<path d="M80 172.3h2" fill="none" stroke="#1f1a17" stroke-width=".3"/>
<path d="M81 174.4v16.7" fill="none" stroke="#1f1a17" stroke-width=".34"/>
<path d="M68.3 188.1l1.3-.7v1.5l-1.3-.8 1.3-.7z" fill-rule="evenodd" fill="#1f1a17"/>
<path d="M69.6 188.1h7.5" fill="none" stroke="#1f1a17" stroke-width=".3"/>
<g fill="#1f1a17">
<path d="M76.9 187.4l1.4 .7-1.4 .8v-1.5l1.4 .7z" fill-rule="evenodd"/>
<path d="M81 188.1l1.4-.7v1.5l-1.4-.8 1.4-.7z" fill-rule="evenodd"/>
</g>
<path d="M82.2 188.1h10.6" fill="none" stroke="#1f1a17" stroke-width=".3"/>
<path d="M92.7 187.4l1.4 .7-1.4 .8v-1.5l1.4 .7z" fill-rule="evenodd" fill="#1f1a17"/>
<path d="M51.5 160.1h23.7M51.4 184.2h15.9" fill="none" stroke="#1f1a17" stroke-width=".3"/>
<path d="M57.8 170h17.6" fill="none" stroke="#1f1a17" stroke-width=".28"/>
<path d="M54.9 160l.8 1.4h-1.5l.7-1.4 .8 1.4z" fill-rule="evenodd" fill="#1f1a17"/>
<path d="M54.9 161.3v21.5" fill="none" stroke="#1f1a17" stroke-width=".28"/>
<g fill="#1f1a17">
<path d="M54.2 182.8h1.5l-.8 1.4 .8-1.4-.8 1.4z" fill-rule="evenodd"/>
<path d="M63.1 160.1l.7 1.4h-1.5l.8-1.4 .7 1.4z" fill-rule="evenodd"/>
</g>
<path d="M63 161.4v7.3" fill="none" stroke="#1f1a17" stroke-width=".28"/>
<path d="M62.3 168.6h1.5l-.7 1.4 .7-1.4-.7 1.4z" fill-rule="evenodd" fill="#1f1a17"/>
<g fill="#fff">
<path d="M72.6 187.1h2.6v2.3h-2.6z"/>
<path d="M86.3 185h2.5v6.2h-2.5z"/>
<path d="M97.3 171.2h3.9v2.8h-3.9z"/>
<path d="M62 163.6h2.4v2.3h-2.4z"/>
<path d="M53.7 170.3h2.6v2.2h-2.6z"/>
</g>
<path d="M79.7 165h2.5" fill="none" stroke="#1f1a17" stroke-width=".28"/>
<path d="M76.2 160h9.6v.5h-9.6zM85.8 160h.2v.3h-.2zM85.5 160.3h.5v9.5h-.5zM85.8 169.8h.2v.3h-.2zM76.2 169.6h9.6v.5h-9.6zM75.9 169.8h.3v.3h-.3zM75.9 160.3h.6v9.5h-.6zM75.9 160h.3v.3h-.3z" fill="#1f1a17"/>
<path d="M80.9 163.7v2.7" fill="none" stroke="#1f1a17" stroke-width=".3"/>
<path d="M71.9 179.4h2.6" fill="none" stroke="#1f1a17" stroke-width=".28"/>
<path d="M68.5 174.3h9.5v.6h-9.5zM78 174.3h.3v.3h-.3zM77.8 174.6h.5v9.6h-.5zM78 184.2h.3v.2h-.3zM68.5 183.9h9.5v.5h-9.5zM68.2 184.2h.3v.2h-.3zM68.2 174.6h.5v9.6h-.5zM68.2 174.3h.3v.3h-.3z" fill="#1f1a17"/>
<path d="M73.2 178.1v2.6M87.7 179.4h2.6" fill="none" stroke="#1f1a17" stroke-width=".28"/>
<path d="M84.2 174.3h9.6v.6h-9.6zM93.8 174.3h.3v.3h-.3zM93.5 174.6h.6v9.6h-.6zM93.8 184.2h.3v.2h-.3zM84.2 183.9h9.6v.5h-9.6zM83.9 184.2h.3v.2h-.3zM83.9 174.6h.6v9.6h-.6zM83.9 174.3h.3v.3h-.3z" fill="#1f1a17"/>
<path d="M89 178.1v2.6" fill="none" stroke="#1f1a17" stroke-width=".28"/>
<g font-size="4.2">
<text x="174.9" y="19.3">MMBT2222A</text>
<text x="18.7" y="38.5">Package Outline Dimensions</text>
<text x="18.7" y="139.3">Suggested Pad Layout</text>
</g>
<text font-size="3.5" fill="#231f20" x="20.3" y="270.9">MMBT2222A</text>
<g font-size="2.8">
<text x="18.7" y="46.2">Please see AP02002 at http://www.diodes.com/datasheets/ap02002.pdf for latest version.</text>
<text x="130.1" y="64.2">Dim</text>
<text x="140" y="64.2">Min</text>
<text x="143.2" y="60.7">SOT23</text>
<text x="149.5" y="64.2">Max</text>
<text x="159.9" y="64.2">Typ</text>
<text x="131.7" y="67.7">A</text>
<text x="131.7" y="71.2">B</text>
<text x="139.7" y="67.7">0.37</text>
<text x="139.7" y="71.2">1.20</text>
<text x="149.5" y="67.7">0.51</text>
<text x="149.5" y="71.2">1.40</text>
<text x="159.7" y="67.7">0.40</text>
<text x="159.7" y="71.2">1.30</text>
<text x="131.7" y="74.7">C</text>
<text x="139.7" y="74.7">2.30</text>
<text x="149.5" y="74.7">2.50</text>
<text x="159.7" y="74.7">2.40</text>
<text x="131.7" y="78.2">D</text>
<text x="131.9" y="81.7">F</text>
<text x="139.7" y="81.7">0.45</text>
<text x="139.7" y="78.2">0.89</text>
<text x="149.5" y="81.7">0.60</text>
<text x="149.5" y="78.2">1.03</text>
<text x="158.9" y="81.7">0.535</text>
<text x="158.9" y="78.2">0.915</text>
<text x="131.7" y="85.3">G</text>
<text x="131.7" y="88.8">H</text>
<text x="139.7" y="85.3">1.78</text>
<text x="139.7" y="88.8">2.80</text>
<text x="149.5" y="85.3">2.05</text>
<text x="149.5" y="88.8">3.00</text>
<text x="159.7" y="85.3">1.83</text>
<text x="159.7" y="88.8">2.90</text>
<text x="131.7" y="95.8">K</text>
<text x="132" y="92.3">J</text>
<text x="138.9" y="92.3">0.013</text>
<text x="138.9" y="95.8">0.903</text>
<text x="149.5" y="92.3">0.10</text>
<text x="149.5" y="95.8">1.10</text>
<text x="159.7" y="92.3">0.05</text>
<text x="159.7" y="95.8">1.00</text>
<text x="131" y="99.3">K1</text>
<text x="142" y="99.3">-</text>
<text x="151.8" y="99.3">-</text>
<text x="158.9" y="99.3">0.400</text>
<text x="131.6" y="106.3">M</text>
<text x="131.9" y="102.8">L</text>
<text x="138.9" y="106.3">0.085</text>
<text x="139.7" y="102.8">0.45</text>
<text x="149.5" y="102.8">0.61</text>
<text x="149.5" y="106.3">0.18</text>
<text x="159.7" y="102.8">0.55</text>
<text x="159.7" y="106.3">0.11</text>
<text x="131.9" y="110.1">α</text>
<text x="132.9" y="113.5">All Dimensions in mm</text>
<text x="141.1" y="109.9">0°</text>
<text x="150.9" y="109.9">8°</text>
<text x="162" y="109.9">-</text>
<text x="18.7" y="146.9">Please see AP02001 at http://www.diodes.com/datasheets/ap02001.pdf for the latest version.</text>
<text x="126.4" y="165.8">Dimensions</text>
<text x="145" y="165.8">Value (in mm)</text>
<text x="133.4" y="172.8">X</text>
<text x="133.5" y="169.3">Z</text>
<text x="152.3" y="169.3">2.9</text>
<text x="152.3" y="172.8">0.8</text>
<text x="133.3" y="179.8">C</text>
<text x="133.4" y="176.3">Y</text>
<text x="152.3" y="179.8">2.0</text>
<text x="152.3" y="176.3">0.9</text>
<text x="133.4" y="183.3">E</text>
<text x="151.5" y="183.3">1.35</text>
<text x="100.3" y="273.5">www.diodes.com</text>
<text x="108.3" y="270.2">6 of 7</text>
</g>
<text font-size="2.8" fill="#231f20" x="187.3" y="270.6">August 2012</text>
<g font-size="2.5" fill="#1f1a17">
<text x="59.5" y="59.7">A</text>
<text x="72.1" y="73.1">B</text>
<text x="75.7" y="73">C</text>
<text x="59.5" y="86.7">H</text>
<text x="45.3" y="93.7">K</text>
<text x="73.9" y="95.3">K1</text>
<text x="98.6" y="93.4">M</text>
<text x="45.7" y="101.7">J</text>
<text x="50.9" y="101.6">F</text>
<text x="62.2" y="99.3">D</text>
<text x="59.3" y="103.2">G</text>
<text x="78.3" y="102.4">L</text>
</g>
<text font-size="2.5" x="20.3" y="274">Document number: DS30041 Rev. 13 - 2</text>
<text font-size="2.1" fill="#231f20" x="182" y="273.2">© Diodes Incorporated</text>
<g font-size="1.9" fill="#1f1a17">
<text x="62.5" y="165.4">Y</text>
<text x="54.3" y="172">Z</text>
<text x="98.5" y="173.4">C</text>
<text x="73.2" y="188.9">X</text>
<text x="87" y="188.8">E</text>
</g>
</svg>
